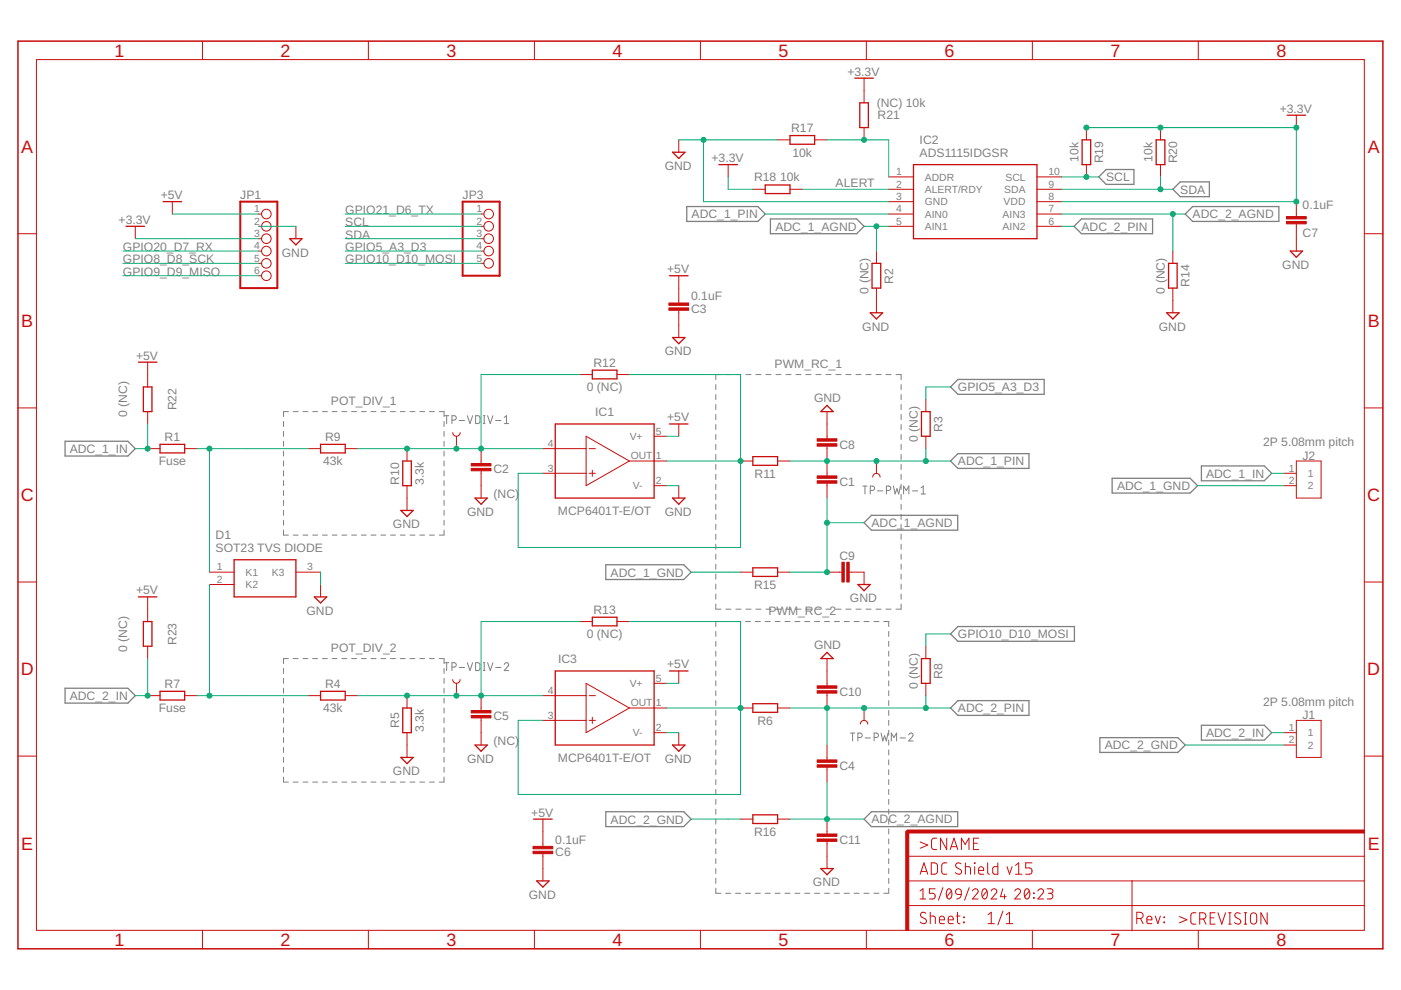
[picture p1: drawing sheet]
<svg xmlns="http://www.w3.org/2000/svg" width="297mm" height="210mm" viewBox="0 0 297 210" stroke-linecap="round" stroke-linejoin="round" font-family="sans-serif">
<g fill="none" stroke="#808080" stroke-width=".21">
<path d="M152.9 79.4h-1.1v1.1M153.9 79.4h1.1M156 79.4h1.1M158.1 79.4h1.1M160.3 79.4h1.1M162.4 79.4h1.1M164.5 79.4h1.1M166.6 79.4h1.1M168.7 79.4h1.1M170.9 79.4h1.1M173 79.4h1.1M175.1 79.4h1.1"/>
<path d="M177.2 79.4h1.1M179.3 79.4h1.1M181.5 79.4h1.1M183.6 79.4h1.1M185.7 79.4h1.1M187.8 79.4h1.1M190 79.4h1.1v1.1M60.1 89.4v1M60.1 91.5v1M60.1 93.6v1M60.1 95.7v1M60.1 97.7v1.1"/>
<path d="M60.1 99.8v1.1M61.2 87.3h-1.1v1M62.2 87.3h1M64.2 87.3h1.1M66.3 87.3h1M68.4 87.3h1M70.4 87.3h1.1M72.5 87.3h1M74.5 87.3h1.1M76.6 87.3h1M78.7 87.3h1M80.8 87.3h1"/>
<path d="M82.8 87.3h1M84.9 87.3h1M86.9 87.3h1.1M89 87.3h1M91.1 87.3h1M93.1 87.3h1v1M94.1 89.4v1M94.1 91.5v1M94.1 93.6v1M94.1 95.7v1M94.1 97.7v1.1M94.1 99.8v1.1"/>
<path d="M94.2 88.1h1M94.7 88.1v1.7M95.8 89.1h.5a.47 .47 0 0 0 .5-.5 .47 .47 0 0 0-.5-.5h-.5v1.7M97.4 89.2h1.1M99.1 88.1l.6 1.7 .5-1.7M100.8 88.1l.7 .1 .2 .2v1.1l-.2 .3h-.7zM102.5 88.1h.3M102.5 89.8h.3M102.7 88.1v1.7M103.4 88.1l.5 1.7 .6-1.7M105.1 89.2h1.1M106.9 89.8h.9"/>
<path d="M106.9 88.5l.5-.4v1.7M151.8 81.5v1.1M151.8 83.7v1M151.8 85.8v1M151.8 87.9v1.1M151.8 90v1.1M151.8 92.1v1.1M151.8 94.2v1.1M151.8 96.4v1M151.8 98.5v1M191.1 81.5v1.1M191.1 83.7v1"/>
<path d="M191.1 85.8v1M191.1 87.9v1.1M191.1 90v1.1M191.1 92.1v1.1M191.1 94.2v1.1M191.1 96.4v1M191.1 98.5v1M60.1 101.9v1.1M60.1 104v1.1M60.1 106.1v1.1M60.1 108.2v1.1M60.1 110.3v1.1"/>
<path d="M60.1 112.4v1.1h1.1M62.2 113.5h1M64.2 113.5h1.1M66.3 113.5h1M68.4 113.5h1M70.4 113.5h1.1M72.5 113.5h1M74.5 113.5h1.1M76.6 113.5h1M78.7 113.5h1M80.8 113.5h1M82.8 113.5h1"/>
<path d="M84.9 113.5h1M86.9 113.5h1.1M89 113.5h1M91.1 113.5h1M94.1 101.9v1.1M94.1 104v1.1M94.1 106.1v1.1M94.1 108.2v1.1M94.1 110.3v1.1M94.1 112.4v1.1h-1M151.8 100.6v1.1M151.8 102.7v1.1"/>
<path d="M151.8 104.8v1.1M151.8 106.9v1.1M151.8 109v1.1M151.8 111.1v1.1M151.8 113.3v1.1M151.8 115.4v1.1M151.8 117.5v1.1M151.8 119.6v1.1M182.9 103.1h1M183.4 103.1v1.6M184.5 104h.5a.47 .47 0 0 0 .4-.5 .47 .47 0 0 0-.4-.4h-.5v1.6M186.1 104.1h1.1"/>
<path d="M187.9 104h.5a.47 .47 0 0 0 .5-.5 .47 .47 0 0 0-.5-.4h-.5v1.6M189.4 103.1l.4 1.6 .4-1.1 .3 1.1 .4-1.6M191.1 100.6v1.1M191.1 102.7v1.1M191.1 104.8v1.1M191.1 106.9v1.1M191.1 109v1.1M191.1 111.1v1.1M191.1 113.3v1.1M191.1 115.4v1.1M191.1 117.5v1.1M191.1 119.6v1.1"/>
<path d="M191.6 104.7v-1.6l.6 .9 .5-.9v1.6M193.5 104.1h1.1M195.3 103.4l.4-.3v1.6M195.3 104.7h.9M61.2 139.6h-1.1v1.1M62.2 139.6h1M64.2 139.6h1.1M66.3 139.6h1M68.4 139.6h1M70.4 139.6h1.1M72.5 139.6h1M74.5 139.6h1.1"/>
<path d="M76.6 139.6h1M78.7 139.6h1M80.8 139.6h1M82.8 139.6h1M84.9 139.6h1M86.9 139.6h1.1M89 139.6h1M91.1 139.6h1M93.1 139.6h1v1.1M151.8 121.7v1.1M151.8 123.8v1.1M151.8 126v1"/>
<path d="M151.8 128.1v1.1h1.1M151.8 133.9v1M151.8 136v1M151.8 138.1v1M152.8 131.8h-1v1M153.9 131.8h1M153.9 129.2h1.1M156 131.8h1M156 129.2h1.1M158.1 131.8h1M158.1 129.2h1.1M160.1 131.8h1.1"/>
<path d="M160.3 129.2h1.1M162.2 131.8h1.1M162.4 129.2h1.1M164.3 131.8h1.1M164.5 129.2h1.1M166.4 131.8h1.1M166.6 129.2h1.1M168.5 131.8h1.1M168.7 129.2h1.1M170.6 131.8h1.1M170.9 129.2h1.1M172.7 131.8h1.1"/>
<path d="M173 129.2h1.1M174.8 131.8h1.1M175.1 129.2h1.1M176.9 131.8h1.1M177.2 129.2h1.1M179 131.8h1.1M179.3 129.2h1.1M181.1 131.8h1.1M181.5 129.2h1.1M183.2 131.8h1.1M183.6 129.2h1.1M185.3 131.8h1.1"/>
<path d="M185.7 129.2h1.1M187.4 131.8h1v1M187.8 129.2h1.1M188.4 133.9v1M188.4 136v1M188.4 138.1v1M191.1 121.7v1.1M191.1 123.8v1.1M191.1 126v1M191.1 128.1v1.1h-1.1M60.1 141.7v1.1M60.1 143.8v1.1"/>
<path d="M60.1 145.9v1.1M60.1 148v1.1M60.1 150.1v1.1M60.1 152.2v1.1M60.1 154.3v1.1M60.1 156.4v1.1M60.1 158.5v1.1M94.1 141.7v1.1M94.1 143.8v1.1M94.1 145.9v1.1M94.1 148v1.1M94.1 150.1v1.1"/>
<path d="M94.1 152.2v1.1M94.1 154.3v1.1M94.1 156.4v1.1M94.1 158.5v1.1M94.2 140.5h1M94.7 140.5v1.7M95.8 141.4h.5a.47 .47 0 0 0 .5-.4 .47 .47 0 0 0-.5-.5h-.5v1.7M97.4 141.5h1.1M99.1 140.5l.6 1.7 .5-1.7M100.8 140.5h.7l.2 .3v1.1l-.2 .2-.7 .1zM102.5 140.5h.3M102.5 142.2h.3"/>
<path d="M102.7 140.5v1.7M103.4 140.5l.5 1.7 .6-1.7M105.1 141.5h1.1M106.9 140.9a.46 .46 0 0 1 .7-.4 .46 .46 0 0 1 .1 .7l-.8 1h.9M151.8 140.2v1M151.8 142.3v1M151.8 144.4v1M151.8 146.5v1M151.8 148.5v1.1M151.8 150.6v1.1M151.8 152.7v1.1M151.8 154.8v1.1"/>
<path d="M151.8 156.9v1.1M151.8 159v1.1M180.3 155.4h.9M180.8 155.4v1.7M181.9 156.4h.5a.47 .47 0 0 0 .4-.5 .47 .47 0 0 0-.4-.5h-.5v1.7M183.4 156.5h1.2M185.3 156.4h.5a.47 .47 0 0 0 .5-.5 .47 .47 0 0 0-.5-.5h-.5v1.7M186.8 155.4l.4 1.7 .3-1.1 .4 1.1 .4-1.7M188.4 140.2v1M188.4 142.3v1M188.4 144.4v1M188.4 146.5v1"/>
<path d="M188.4 148.5v1.1M188.4 150.6v1.1M188.4 152.7v1.1M188.4 154.8v1.1M188.4 156.9v1.1M188.4 159v1.1M189 157.1v-1.7l.5 1 .6-1v1.7M190.9 156.5h1.1M192.7 155.8a.46 .46 0 0 1 .6-.3 .46 .46 0 0 1 .2 .7l-.8 .9h.9M60.1 160.6v1M60.1 162.7v1M60.1 164.8v1h1.1"/>
<path d="M62.2 165.8h1M64.2 165.8h1.1M66.3 165.8h1M68.4 165.8h1M70.4 165.8h1.1M72.5 165.8h1M74.5 165.8h1.1M76.6 165.8h1M78.7 165.8h1M80.8 165.8h1M82.8 165.8h1M84.9 165.8h1"/>
<path d="M86.9 165.8h1.1M89 165.8h1M91.1 165.8h1M94.1 160.6v1M94.1 162.7v1M94.1 164.8v1h-1M151.8 161.1v1.1M151.8 163.2v1.1M151.8 165.3v1M151.8 167.4v1M151.8 169.5v1M151.8 171.6v1"/>
<path d="M151.8 173.7v1M151.8 175.8v1M151.8 177.9v1M151.8 180v1M188.4 161.1v1.1M188.4 163.2v1.1M188.4 165.3v1M188.4 167.4v1M188.4 169.5v1M188.4 171.6v1M188.4 173.7v1M188.4 175.8v1"/>
<path d="M188.4 177.9v1M188.4 180v1M151.8 182.1v1M151.8 184.1v1.1M151.8 186.2v1.1M151.8 188.3v1.1h1M153.9 189.4h1M156 189.4h1M158.1 189.4h1M160.1 189.4h1.1M162.2 189.4h1.1M164.3 189.4h1.1"/>
<path d="M166.4 189.4h1.1M168.5 189.4h1.1M170.6 189.4h1.1M172.7 189.4h1.1M174.8 189.4h1.1M176.9 189.4h1.1M179 189.4h1.1M181.1 189.4h1.1M183.2 189.4h1.1M185.3 189.4h1.1M188.4 182.1v1M188.4 184.1v1.1"/>
<path d="M188.4 186.2v1.1M188.4 188.3v1.1h-1"/>
</g>
<g fill="none" stroke="#808080" stroke-width=".28">
<path d="M233 37.5l1.5-1.6h5.9v3.2h-5.9zM145.6 43.8h15.1l1.5 1.6-1.5 1.5h-15.1zM163.3 46.4h18.3l1.6 1.6-1.6 1.6h-18.3zM227.7 48l1.6-1.6h15.1v3.2h-15.1zM248.7 40.1l1.5-1.5h6.2v3.1h-6.2zM252.9 43.8h18.2v3.1h-18.2l-1.6-1.5zM13.8 93.6h13.3l1.6 1.5-1.6 1.6h-13.3zM201.5 97.7l1.6-1.5h15.1v3.1h-15.1zM203.1 80.5h18.3v3.1h-18.3l-1.6-1.6zM254.7 98.8h13.4l1.5 1.6-1.5 1.5h-13.4zM128.4 119.7h16.6l1.5 1.6-1.5 1.6h-16.6zM183.2 110.8l1.6-1.5h18.3v3.1h-18.3z"/>
<path d="M235.8 101.4h16.5l1.6 1.6-1.6 1.5h-16.5zM201.5 134.4l1.6-1.6h24.7v3.2h-24.7zM13.8 145.9h13.3l1.6 1.6-1.6 1.6h-13.3zM201.5 150.1l1.6-1.6h15.1v3.2h-15.1zM233.2 156.4h16.5l1.6 1.6-1.6 1.5h-16.5zM254.7 153.8h13.4l1.5 1.5-1.5 1.6h-13.4zM128.4 172.1h16.6l1.5 1.6-1.5 1.6h-16.6zM183.2 173.7l1.6-1.6h18.3v3.2h-18.3z"/>
</g>
<path d="M50.9 42.8h7.9v18.3h-7.9zM98.1 42.8h7.8v15.7h-7.8z" fill="none" stroke="#c90d0c" stroke-width=".42"/>
<g fill="none" stroke="#c90d0c" stroke-width=".21">
<path d="M7.7 12.6h281.6v184.7h-281.6zM42.9 8.7v3.9M78.1 8.7v3.9M113.3 8.7v3.9M148.5 8.7v3.9M183.2 16.6v5.2M183.7 8.7v3.9M218.9 8.7v3.9M254.1 8.7v3.9M143.9 29.7v2.6M154.4 34.9v2.6M164.9 29.7h2.6"/>
<path d="M172.7 29.7h2.6M183.2 27.1v2.6M188.4 37.5h5.3M219.9 37.5h5.2M230.3 27.1v2.6M230.3 34.9v2.6M246 27.1v2.6M246 34.9v2.6M274.8 24.4v2.7M3.8 49.6h3.9M28.7 48v2.6M36.5 42.8v2.6"/>
<path d="M54.9 45.4h.6M54.9 48h.6M54.9 50.6h.6M54.9 53.2h.6M54.9 55.8h.6M54.9 58.5h.6M62.7 48v2.6M102 45.4h.6M102 48h.6M102 50.6h.6M102 53.2h.6M102 55.8h.6"/>
<path d="M143.9 58.5v5.7M159.6 40.1h2.6M167.5 40.1h2.6M185.8 53.2v2.6M188.4 45.4h5.3M188.4 48h5.3M188.4 40.1h5.3M188.4 42.8h5.3M219.9 45.4h5.2M219.9 48h5.2M219.9 40.1h5.2M219.9 42.8h5.2"/>
<path d="M248.7 53.2v2.6M274.8 42.8v3.1M274.8 47.5v5.7M289.3 49.6h3.9M31.3 76.8v5.2M123 79.4h2.6M130.8 79.4h2.6M143.9 65.8v5.8M185.8 61.1v5.2M248.7 61.1v5.2M3.8 86.5h3.9M31.3 95.1h2.6"/>
<path d="M31.3 87.3v2.6M39.2 95.1h2.6M65.3 95.1h2.7M73.2 95.1h2.6M86.3 95.1v2.6M96 91.7a.78 .78 0 0 0 .8 .8 .78 .78 0 0 0 .8-.8M96.8 92.5v2.6M102 95.1v3.2M102 99.8v5.8M115.1 95.1h9.2M124.3 92.5l9.1 5.2-9.1 5.3zM124.9 95.1h1.3"/>
<path d="M125.6 99.7v1.3M133.4 97.7h7.9M138.7 92.5h2.6M143.9 89.9v2.6M157 97.7h2.6M164.9 97.7h2.6M175.3 87.3v5.7M175.3 94.6v6.3M185.8 97.7v2.7M196.3 84.6v2.7M196.3 92.5v2.6M274.8 97.7h5.3v7.9h-5.3z"/>
<path d="M289.3 86.5h3.9M86.3 103v5.2M115.1 100.4h9.2M124.9 100.4h1.3M138.7 103h2.6M143.9 103v2.6M175.3 102.4v3.2M185 101.2a.78 .78 0 0 1 .8-.8 .78 .78 0 0 1 .8 .8M272.2 100.4h2.6M272.2 103h2.6M3.8 123.4h3.9M31.3 126.6v5.2"/>
<path d="M31.3 137v2.6M44.4 121.3h5.2M44.4 123.9h5.2M62.7 121.3h5.3M68 123.9v2.7M123 131.8h2.6M130.8 131.8h2.6M157 121.3h2.6M164.9 121.3h2.6M175.3 139.6v5.8M175.3 121.3h3.2M180.1 121.3h3.1v2.6"/>
<path d="M196.3 137v2.6M289.3 123.4h3.9M31.3 147.5h2.6M39.2 147.5h2.6M65.3 147.5h2.7M73.2 147.5h2.6M86.3 147.5v2.6M86.3 155.3v5.3M96 144.1a.78 .78 0 0 0 .8 .8 .78 .78 0 0 0 .8-.8M96.8 144.9v2.6M102 147.5v3.1M102 152.2v5.8"/>
<path d="M115.1 152.7h9.2M115.1 147.5h9.2M124.3 144.9l9.1 5.2-9.1 5.2zM124.9 152.7h1.3M124.9 147.5h1.3M125.6 152.1v1.3M133.4 150.1h7.9M138.7 155.3h2.6M138.7 144.9h2.6M143.9 142.3v2.6M143.9 155.3v2.7M157 150.1h2.6"/>
<path d="M164.9 150.1h2.6M175.3 147v3.1M175.3 158v3.1M182.4 153.5a.78 .78 0 0 1 .8-.8 .78 .78 0 0 1 .8 .8M183.2 150.1v2.6M196.3 144.9v2.6M272.2 155.3h2.6M272.2 158h2.6M274.8 152.7h5.3v7.9h-5.3zM3.8 160.3h3.9M115.1 173.7v5.8M157 173.7h2.6"/>
<path d="M164.9 173.7h2.6M175.3 162.7v3.1M175.3 173.7v3.1M175.3 178.4v5.7M195.1 178.5l1.6 .7-1.6 .7M198.6 177.7l-.8 .1-.3 .4 .1 1.7 .5 .2h.5M200.7 177.7v2.4l-1.3-2.4v2.4M201.7 179.5h1.2M206.4 178.8h.8M207.5 177.7h-1.1v2.4h1.1M289.3 160.3h3.9M42.9 197.3v3.9"/>
<path d="M78.1 197.3v3.9M113.3 197.3v3.9M115.1 181v5.8M148.5 197.3v3.9M183.7 197.3v3.9M192.4 192h96.9M192.4 186.8h96.9M192.4 181.5h96.9M195.1 188.9l.6-.5v2.2M195.1 190.6h1.2M195.1 185.4l.8-2.5 .8 2.5M195.3 184.8h1.2"/>
<path d="M196.3 193.6a.6 .6 0 0 0-.9-.1 .6 .6 0 0 0 0 .9l.8 .4a.6 .6 0 0 1 0 .9 .6 .6 0 0 1-.9 0l-.2-.2M197.2 194.2l1 .2 .1 1.4M197.2 193.4v2.4M197.4 182.9l.9 .1 .5 .4v1.5l-.5 .4-.9 .1zM198.3 188.4h-1.2v1h.7a.61 .61 0 0 1 .5 .6 .61 .61 0 0 1-.5 .6h-.7M199.2 195h1a.56 .56 0 0 0-.3-.7 .56 .56 0 0 0-.7 .5l.1 .9 .9 .1M199.9 188.2l-.9 2.7M200.7 182.9l-.7 .1-.3 .5 .1 1.6 .2 .2 .7 .1M200.9 188.6l.1-.1a.91 .91 0 0 1 .8 1.3 .61 .61 0 0 1-.6 .8 .61 .61 0 0 1-.6-.8v-.5zM201 195h1.1a.56 .56 0 0 0-.4-.7 .56 .56 0 0 0-.7 .5l.1 .9 1 .1M201.5 180.1l.8-2.4 .8 2.4M201.7 188.9l-1 1.2"/>
<path d="M202.7 188.7a.61 .61 0 0 1 .7-.2 .61 .61 0 0 1 .4 .5v.7h-.7a.59 .59 0 0 1-.4-1zM202.7 194.2h.8M203 193.4v2.2l.5 .2M203.8 183.2a.6 .6 0 0 0-1-.2 .6 .6 0 0 0 .1 1l.7 .4a.6 .6 0 0 1 .1 .9 .6 .6 0 0 1-.9-.1l-.3-.2M203.8 189.7l-.3 .6-.7 .3M203.8 180.1v-2.4l.8 1.3 .8-1.3v2.4M204.3 194.4l.1 .2zM204.3 195.5l.1 .1zM204.7 183.7l.9 .2 .2 1.5M204.7 182.9v2.5M205.5 188.2l-1 2.7M206.2 188.9a.59 .59 0 0 1 .8-.5 .59 .59 0 0 1 .2 1l-1 1.2h1.2"/>
<path d="M206.6 182.9l.1 .2zM206.7 183.7v1.7M207.5 184.6h1.1a.56 .56 0 0 0-.4-.8 .56 .56 0 0 0-.7 .5l.1 1 1 .1M208.4 188.6l.2-.1a.91 .91 0 0 1 .7 1.3 .61 .61 0 0 1-.5 .8 .61 .61 0 0 1-.6-.8v-.5zM209.3 188.9l-1 1.2M209.4 182.9v2.2l.4 .3M209.5 194l.7-.6v2.4M209.5 195.8h1.3M210.1 188.9a.59 .59 0 0 1 .9-.5 .59 .59 0 0 1 .2 1l-1.1 1.2h1.2M211.6 182.9v2.5l-.9-.1-.2-.3v-1l.4-.3h.7M212.6 188.4l-.5 1.7h1.2M212.6 193.2l-1 2.9"/>
<path d="M213 189.7v.9M213.4 195.8h1.3M213.4 194l.6-.6v2.4M213.5 183.7l.5 1.7 .6-1.7M215.2 188.9a.6 .6 0 0 1 .8-.5 .6 .6 0 0 1 .2 1l-1 1.2h1.2M215.3 185.4h1.4M215.3 183.5l.7-.6v2.5M217.4 188.6l.2-.1a.93 .93 0 0 1 .7 1.3 .61 .61 0 0 1-.5 .8 .61 .61 0 0 1-.6-.8v-.5zM218.2 188.9l-.9 1.2M218.8 182.9h-1.3v1.1h.8a.68 .68 0 0 1 .5 .7 .68 .68 0 0 1-.5 .7h-.8M218.9 197.3v3.9M219.1 189.3l.2 .2z"/>
<path d="M219.1 190.3l.2 .1zM220 188.9a.6 .6 0 0 1 .9-.5 .6 .6 0 0 1 .2 1l-1.1 1.2h1.3M222 188.4h.8a.48 .48 0 0 1 .5 .5 .48 .48 0 0 1-.5 .5h-.5M222.6 189.4a.6 .6 0 0 1 .6 .6 .6 .6 0 0 1-.6 .6h-.6M240 186.8v10.6M241 194.8h.7a.67 .67 0 0 0 .7-.7 .67 .67 0 0 0-.7-.7h-.7v2.4M241.8 194.8l.6 1M243.2 195h1a.56 .56 0 0 0-.3-.7 .56 .56 0 0 0-.7 .5l.1 .9 .9 .1M244.9 194.2l.6 1.6 .5-1.6M246.8 195.5l.1 .1zM246.8 194.4l.1 .2zM250.1 194.3l1.6 .7-1.6 .7"/>
<path d="M253.6 193.5l-.8 .1-.3 .5 .1 1.6 .3 .2h.7M254.1 197.3v3.9M254.4 194.9h.6a.67 .67 0 0 0 .7-.7 .67 .67 0 0 0-.7-.7h-.6v2.4M255.2 194.9l.5 1M256.6 194.6h.8M257.6 193.5h-1v2.4h1M258.2 193.5l.8 2.4 .8-2.4M260.5 195.9h.5M260.5 193.5h.5M260.8 193.5v2.4M263 193.7a.6 .6 0 0 0-1-.1 .6 .6 0 0 0 .1 .9l.7 .4a.6 .6 0 0 1 .1 .9 .6 .6 0 0 1-.9 0l-.3-.2M263.8 195.9h.5"/>
<path d="M263.8 193.5h.5M264.1 193.5v2.4M265.2 193.8a.67 .67 0 0 1 .8-.2 .67 .67 0 0 1 .4 .6v1.1a.67 .67 0 0 1-.6 .6 .67 .67 0 0 1-.7-.6zM268.7 193.5v2.4l-1.4-2.4v2.4"/>
<circle cx="56.5" cy="58.5" r="1.02"/>
<circle cx="56.5" cy="45.4" r="1.02"/>
<circle cx="56.5" cy="50.6" r="1.02"/>
<circle cx="56.5" cy="53.2" r="1.02"/>
<circle cx="56.5" cy="48" r="1.02"/>
<circle cx="56.5" cy="55.8" r="1.02"/>
<circle cx="103.6" cy="50.6" r="1.02"/>
<circle cx="103.6" cy="55.8" r="1.02"/>
<circle cx="103.6" cy="45.4" r="1.02"/>
<circle cx="103.6" cy="53.2" r="1.02"/>
<circle cx="103.6" cy="48" r="1.02"/>
</g>
<g fill="none" stroke="#c90d0c" stroke-width=".28">
<path d="M181.2 16.6h4M142.6 32.3h2.6l-1.3 1.3zM152.4 34.9h4M162.2 39.2h5.3v1.8h-5.3zM167.5 28.7h5.2v1.9h-5.2zM182.3 21.8h1.8v5.3h-1.8zM193.7 34.9h26.2v15.7h-26.2zM229.4 29.7h1.8v5.2h-1.8zM245.1 29.7h1.9v5.2h-1.9zM272.9 24.4h3.9M26.7 48h3.9M34.6 42.8h3.9"/>
<path d="M61.4 50.6h2.6l-1.3 1.3zM141.9 58.5h4M184.9 55.8h1.8v5.3h-1.8zM247.8 55.8h1.8v5.3h-1.8zM273.6 53.2h2.6l-1.4 1.3zM29.3 76.8h4M125.6 78.5h5.2v1.8h-5.2zM142.6 71.6h2.6l-1.3 1.3zM184.5 66.3h2.6l-1.3 1.3zM247.4 66.3h2.6l-1.3 1.3zM30.4 82h1.8v5.3h-1.8zM33.9 94.2h5.3v1.8h-5.3z"/>
<path d="M68 94.2h5.2v1.8h-5.2zM85.4 97.7h1.8v5.3h-1.8zM117.7 89.9h21v15.7h-21zM141.9 89.9h4M159.6 96.8h5.3v1.9h-5.3zM175.3 86l1.4 1.3h-2.7zM195.4 87.3h1.8v5.2h-1.8zM49.6 118.7h13.1v7.9h-13.1zM85 108.2h2.6l-1.3 1.3zM100.7 105.6h2.6l-1.3 1.3zM142.6 105.6h2.6l-1.3 1.3zM29.3 126.6h4"/>
<path d="M30.4 131.8h1.8v5.2h-1.8zM66.7 126.6h2.6l-1.3 1.2zM125.6 130.9h5.2v1.8h-5.2zM159.6 120.4h5.3v1.8h-5.3zM175.3 138.3l1.4 1.3h-2.7zM181.9 123.9h2.6l-1.3 1.3zM195.4 139.6h1.8v5.3h-1.8zM33.9 146.6h5.3v1.8h-5.3zM68 146.6h5.2v1.8h-5.2zM85.4 150.1h1.8v5.2h-1.8zM100.7 158h2.6l-1.3 1.3zM117.7 142.3h21v15.7h-21z"/>
<path d="M141.9 142.3h4M142.6 158h2.6l-1.3 1.3zM159.6 149.2h5.3v1.8h-5.3zM85 160.6h2.6l-1.3 1.3zM113.1 173.7h4M159.6 172.8h5.3v1.8h-5.3zM113.8 186.8h2.6l-1.3 1.3zM174 184.1h2.7l-1.4 1.4z"/>
</g>
<g fill="#c90d0c" stroke="#c90d0c" stroke-width=".21">
<path d="M192 176.3h.7v21h-.7z"/>
<path d="M192.4 176h96.9v.6h-96.9z"/>
<path d="M173.2 101.9h4.2v.5h-4.2z"/>
<path d="M173.2 100.9h4.2v.5h-4.2z"/>
<path d="M99.9 99.3h4.2v.5h-4.2z"/>
<path d="M99.9 98.3h4.2v.5h-4.2z"/>
<path d="M141.8 65.3h4.2v.5h-4.2z"/>
<path d="M141.8 64.2h4.2v.5h-4.2z"/>
<path d="M173.2 162.2h4.2v.5h-4.2z"/>
<path d="M173.2 161.1h4.2v.5h-4.2z"/>
<path d="M99.9 151.7h4.2v.5h-4.2z"/>
<path d="M99.9 150.6h4.2v.6h-4.2z"/>
<path d="M113 180.5h4.2v.5h-4.2z"/>
<path d="M113 179.5h4.2v.5h-4.2z"/>
<path d="M272.8 46.9h4.1v.6h-4.1z"/>
<path d="M272.8 45.9h4.1v.5h-4.1z"/>
<path d="M173.2 94.1h4.2v.5h-4.2z"/>
<path d="M173.2 93h4.2v.5h-4.2z"/>
<path d="M179.5 119.2h.5v4.2h-.5z"/>
<path d="M178.5 119.2h.5v4.2h-.5z"/>
<path d="M173.2 146.5h4.2v.5h-4.2z"/>
<path d="M173.2 145.4h4.2v.5h-4.2z"/>
<path d="M173.2 177.9h4.2v.5h-4.2z"/>
<path d="M173.2 176.8h4.2v.5h-4.2z"/>
</g>
<path d="M193.7 176.3h-1.3v1.3" fill="none" stroke="#c90d0c" stroke-width=".63"/>
<path d="M3.8 8.7h289.4v192.5h-289.4z" fill="none" stroke="#c90d0c" stroke-width=".32"/>
<g fill="none" stroke="#0dab76" stroke-width=".21">
<path d="M143.9 29.7h21M149.2 29.7v13.1h39.2M154.4 37.5v2.6h5.2M175.3 29.7h13.1v7.8M225.1 37.5h7.9M230.3 27.1h44.5v15.7h-49.7M246 37.5v2.6M26.1 55.8h28.8M26.1 58.5h28.8M26.1 53.2h28.8M28.7 50.6h26.2M36.5 45.4h18.4"/>
<path d="M54.9 48h7.8M73.2 48h28.8M73.2 55.8h28.8M73.2 53.2h28.8M73.2 45.4h28.8M73.2 50.6h28.8M162.2 45.4h26.2M170.1 40.1h18.3M183.2 48h5.2M185.8 48v5.2M225.1 48h2.6M225.1 45.4h26.2"/>
<path d="M225.1 40.1h23.6M248.7 45.4v7.8M123 79.4h-21v15.7M133.4 79.4h23.6v36.7h-47.1v-15.7h5.2M31.3 89.9v5.2h-2.6M41.8 95.1h23.5M44.4 95.1v26.2M75.8 95.1h39.3M141.3 97.7h15.7M141.3 92.5h2.6M167.5 97.7h34M196.3 95.1v2.6"/>
<path d="M201.5 82h-5.2v2.6M141.3 103h2.6M175.3 105.6v15.7h-7.8M175.3 110.8h7.9M253.9 103h18.3M269.6 100.4h2.6M31.3 139.6v7.9h-2.6M44.4 123.9v23.6M68 121.3v2.6M123 131.8h-21v15.7M133.4 131.8h23.6v36.6h-47.1v-15.7h5.2M146.5 121.3h10.5"/>
<path d="M201.5 134.4h-5.2v2.6M41.8 147.5h23.5M75.8 147.5h39.3M141.3 155.3h2.6M141.3 144.9h2.6M141.3 150.1h15.7M167.5 150.1h34M175.3 150.1v7.9M196.3 147.5v2.6M251.3 158h20.9M269.6 155.3h2.6M146.5 173.7h10.5"/>
<path d="M167.5 173.7h15.7M175.3 165.8v7.9"/>
</g>
<g fill="#0dab76" stroke="#0dab76" stroke-width=".21">
<circle cx="149.2" cy="29.7" r=".53"/>
<circle cx="246" cy="40.1" r=".53"/>
<circle cx="230.3" cy="37.5" r=".53"/>
<circle cx="274.8" cy="27.1" r=".53"/>
<circle cx="246" cy="27.1" r=".53"/>
<circle cx="230.3" cy="27.1" r=".53"/>
<circle cx="274.8" cy="42.8" r=".53"/>
<circle cx="157" cy="97.7" r=".53"/>
<circle cx="44.4" cy="95.1" r=".53"/>
<circle cx="175.3" cy="97.7" r=".53"/>
<circle cx="196.3" cy="97.7" r=".53"/>
<circle cx="185.8" cy="97.7" r=".53"/>
<circle cx="86.3" cy="95.1" r=".53"/>
<circle cx="102" cy="95.1" r=".53"/>
<circle cx="96.8" cy="95.1" r=".53"/>
<circle cx="31.3" cy="95.1" r=".53"/>
<circle cx="157" cy="150.1" r=".53"/>
<circle cx="44.4" cy="147.5" r=".53"/>
<circle cx="86.3" cy="147.5" r=".53"/>
<circle cx="102" cy="147.5" r=".53"/>
<circle cx="96.8" cy="147.5" r=".53"/>
<circle cx="31.3" cy="147.5" r=".53"/>
<circle cx="175.3" cy="150.1" r=".53"/>
<circle cx="196.3" cy="150.1" r=".53"/>
<circle cx="183.2" cy="150.1" r=".53"/>
<circle cx="183.2" cy="29.7" r=".53"/>
<circle cx="185.8" cy="48" r=".53"/>
<circle cx="175.3" cy="121.3" r=".53"/>
<circle cx="175.3" cy="110.8" r=".53"/>
<circle cx="248.7" cy="45.4" r=".53"/>
<circle cx="175.3" cy="173.7" r=".53"/>
</g>
<g font-size="3.8" fill="#c90d0c">
<text x="24.3" y="12">1</text>
<text x="59.5" y="12">2</text>
<text x="94.7" y="12">3</text>
<text x="129.8" y="12">4</text>
<text x="165" y="12">5</text>
<text x="200.2" y="12">6</text>
<text x="235.4" y="12">7</text>
<text x="270.6" y="12">8</text>
<text x="4.5" y="32.4">A</text>
<text x="290" y="32.4">A</text>
<text x="4.5" y="69.4">B</text>
<text x="290" y="69.4">B</text>
<text x="4.4" y="106.3">C</text>
<text x="289.9" y="106.3">C</text>
<text x="4.4" y="143.2">D</text>
<text x="289.9" y="143.2">D</text>
<text x="4.5" y="180.1">E</text>
<text x="290" y="180.1">E</text>
<text x="24.3" y="200.5">1</text>
<text x="59.5" y="200.5">2</text>
<text x="94.7" y="200.5">3</text>
<text x="129.8" y="200.5">4</text>
<text x="165" y="200.5">5</text>
<text x="200.2" y="200.5">6</text>
<text x="235.4" y="200.5">7</text>
<text x="270.6" y="200.5">8</text>
</g>
<g font-size="2.6" fill="#808080">
<text x="179.7" y="16">+3.3V</text>
<text x="185.9" y="22.7">(NC) 10k</text>
<text x="271.3" y="23.9">+3.3V</text>
<text x="167.7" y="28">R17</text>
<text x="186.1" y="25.3">R21</text>
<text x="150.9" y="34.4">+3.3V</text>
<text x="168" y="33.2">10k</text>
<text x="195" y="33.2">ADS1115IDGSR</text>
<text x="195" y="30.6">IC2</text>
<text x="228.6" y="34.4" transform="rotate(-90 228.6 34.4)">10k</text>
<text x="233.9" y="34.6" transform="rotate(-90 233.9 34.6)">R19</text>
<text x="244.3" y="34.4" transform="rotate(-90 244.3 34.4)">10k</text>
<text x="249.6" y="34.6" transform="rotate(-90 249.6 34.6)">R20</text>
<text x="140.9" y="36.1">GND</text>
<text x="159.9" y="38.4">R18</text>
<text x="165.4" y="38.4">10k</text>
<text x="177.2" y="39.6">ALERT</text>
<text x="234.5" y="38.4">SCL</text>
<text x="250.2" y="41.1">SDA</text>
<text x="25.1" y="47.5">+3.3V</text>
<text x="34.1" y="42.2">+5V</text>
<text x="50.9" y="42.1">JP1</text>
<text x="73.2" y="45.4">GPIO21_D6_TX</text>
<text x="73.2" y="48">SCL</text>
<text x="98.1" y="42.1">JP3</text>
<text x="146.6" y="46.3">ADC_1_PIN</text>
<text x="252.9" y="46.3">ADC_2_AGND</text>
<text x="276.2" y="44.3">0.1uF</text>
<text x="26.1" y="53.2">GPIO20_D7_RX</text>
<text x="73.2" y="53.2">GPIO5_A3_D3</text>
<text x="73.2" y="50.6">SDA</text>
<text x="164.4" y="48.9">ADC_1_AGND</text>
<text x="229.3" y="48.9">ADC_2_PIN</text>
<text x="276.2" y="50.3">C7</text>
<text x="26.1" y="58.5">GPIO9_D9_MISO</text>
<text x="26.1" y="55.8">GPIO8_D8_SCK</text>
<text x="59.7" y="54.4">GND</text>
<text x="73.2" y="55.8">GPIO10_D10_MOSI</text>
<text x="141.5" y="57.9">+5V</text>
<text x="271.9" y="57">GND</text>
<text x="146.5" y="63.7">0.1uF</text>
<text x="184.1" y="62.3" transform="rotate(-90 184.1 62.3)">0 (NC)</text>
<text x="189.3" y="60.1" transform="rotate(-90 189.3 60.1)">R2</text>
<text x="247" y="62.3" transform="rotate(-90 247 62.3)">0 (NC)</text>
<text x="252.2" y="60.8" transform="rotate(-90 252.2 60.8)">R14</text>
<text x="146.5" y="66.3">C3</text>
<text x="182.8" y="70.1">GND</text>
<text x="245.7" y="70.1">GND</text>
<text x="28.8" y="76.3">+5V</text>
<text x="125.8" y="77.7">R12</text>
<text x="140.9" y="75.4">GND</text>
<text x="124.4" y="83">0 (NC)</text>
<text x="164.2" y="78.1">PWM_RC_1</text>
<text x="203.1" y="82.9">GPIO5_A3_D3</text>
<text x="27" y="88.4" transform="rotate(-90 27 88.4)">0 (NC)</text>
<text x="37.5" y="87" transform="rotate(-90 37.5 87)">R22</text>
<text x="70.2" y="86">POT_DIV_1</text>
<text x="126.2" y="88.2">IC1</text>
<text x="141.5" y="89.4">+5V</text>
<text x="172.6" y="85.3">GND</text>
<text x="34.9" y="93.4">R1</text>
<text x="68.9" y="93.4">R9</text>
<text x="178" y="95.1">C8</text>
<text x="194.6" y="93.7" transform="rotate(-90 194.6 93.7)">0 (NC)</text>
<text x="199.8" y="91.5" transform="rotate(-90 199.8 91.5)">R3</text>
<text x="267.8" y="94.6">2P 5.08mm pitch</text>
<text x="14.8" y="96">ADC_1_IN</text>
<text x="33.7" y="98.7">Fuse</text>
<text x="68.5" y="98.7">43k</text>
<text x="104.6" y="100.4">C2</text>
<text x="160" y="101.3">R11</text>
<text x="203.1" y="98.7">ADC_1_PIN</text>
<text x="255.7" y="101.3">ADC_1_IN</text>
<text x="276.1" y="97.5">J2</text>
<text x="84.6" y="102.7" transform="rotate(-90 84.6 102.7)">R10</text>
<text x="89.8" y="102.8" transform="rotate(-90 89.8 102.8)">3.3k</text>
<text x="104.6" y="105.6">(NC)</text>
<text x="178" y="103">C1</text>
<text x="236.8" y="103.9">ADC_1_GND</text>
<text x="83.3" y="112">GND</text>
<text x="99" y="109.4">GND</text>
<text x="118.3" y="109.1">MCP6401T-E/OT</text>
<text x="140.9" y="109.4">GND</text>
<text x="184.8" y="111.8">ADC_1_AGND</text>
<text x="45.7" y="117">SOT23 TVS DIODE</text>
<text x="45.7" y="114.4">D1</text>
<text x="178" y="118.7">C9</text>
<text x="129.5" y="122.2">ADC_1_GND</text>
<text x="159.9" y="124.8">R15</text>
<text x="28.8" y="126">+5V</text>
<text x="65" y="130.3">GND</text>
<text x="125.8" y="130.1">R13</text>
<text x="162.9" y="130.5">PWM_RC_2</text>
<text x="180.2" y="127.7">GND</text>
<text x="37.5" y="136.8" transform="rotate(-90 37.5 136.8)">R23</text>
<text x="124.4" y="135.3">0 (NC)</text>
<text x="172.6" y="137.7">GND</text>
<text x="203.1" y="135.3">GPIO10_D10_MOSI</text>
<text x="27" y="138.2" transform="rotate(-90 27 138.2)">0 (NC)</text>
<text x="70.2" y="138.3">POT_DIV_2</text>
<text x="118.3" y="140.5">IC3</text>
<text x="141.5" y="141.7">+5V</text>
<text x="199.8" y="143.9" transform="rotate(-90 199.8 143.9)">R8</text>
<text x="14.8" y="148.4">ADC_2_IN</text>
<text x="34.9" y="145.8">R7</text>
<text x="68.9" y="145.8">R4</text>
<text x="178" y="147.5">C10</text>
<text x="194.6" y="146" transform="rotate(-90 194.6 146)">0 (NC)</text>
<text x="267.8" y="149.6">2P 5.08mm pitch</text>
<text x="33.7" y="151">Fuse</text>
<text x="68.5" y="151">43k</text>
<text x="84.6" y="154.4" transform="rotate(-90 84.6 154.4)">R5</text>
<text x="89.8" y="155.2" transform="rotate(-90 89.8 155.2)">3.3k</text>
<text x="104.6" y="152.7">C5</text>
<text x="160.6" y="153.6">R6</text>
<text x="203.1" y="151">ADC_2_PIN</text>
<text x="276.1" y="152.5">J1</text>
<text x="99" y="161.8">GND</text>
<text x="104.6" y="158">(NC)</text>
<text x="118.3" y="161.5">MCP6401T-E/OT</text>
<text x="140.9" y="161.8">GND</text>
<text x="234.2" y="158.9">ADC_2_GND</text>
<text x="255.7" y="156.3">ADC_2_IN</text>
<text x="83.3" y="164.4">GND</text>
<text x="178" y="163.2">C4</text>
<text x="112.6" y="173.2">+5V</text>
<text x="117.7" y="178.9">0.1uF</text>
<text x="129.5" y="174.6">ADC_2_GND</text>
<text x="159.9" y="177.2">R16</text>
<text x="178" y="178.9">C11</text>
<text x="184.8" y="174.6">ADC_2_AGND</text>
<text x="117.7" y="181.5">C6</text>
<text x="112.1" y="190.6">GND</text>
<text x="172.4" y="188">GND</text>
</g>
<g font-size="2.2" fill="#808080">
<text x="190" y="37.1">1</text>
<text x="190" y="39.8">2</text>
<text x="196.1" y="38.3">ADDR</text>
<text x="196.1" y="40.9">ALERT/RDY</text>
<text x="212.9" y="40.9">SDA</text>
<text x="213.2" y="38.3">SCL</text>
<text x="222.3" y="37.1">10</text>
<text x="222.3" y="39.8">9</text>
<text x="53.9" y="45">1</text>
<text x="53.9" y="47.6">2</text>
<text x="101" y="45">1</text>
<text x="101" y="47.6">2</text>
<text x="190" y="42.4">3</text>
<text x="190" y="45">4</text>
<text x="190" y="47.6">5</text>
<text x="196.1" y="43.5">GND</text>
<text x="196.1" y="46.2">AIN0</text>
<text x="212.6" y="46.2">AIN3</text>
<text x="212.8" y="43.5">VDD</text>
<text x="222.3" y="42.4">8</text>
<text x="222.3" y="45">7</text>
<text x="222.3" y="47.6">6</text>
<text x="53.9" y="50.2">3</text>
<text x="53.9" y="52.9">4</text>
<text x="101" y="50.2">3</text>
<text x="101" y="52.9">4</text>
<text x="196.1" y="48.8">AIN1</text>
<text x="212.6" y="48.8">AIN2</text>
<text x="53.9" y="55.5">5</text>
<text x="53.9" y="58.1">6</text>
<text x="101" y="55.5">5</text>
<text x="116.1" y="94.8">4</text>
<text x="133.5" y="93.3">V+</text>
<text x="139" y="92.1">5</text>
<text x="116.1" y="100">3</text>
<text x="133.7" y="97.2">OUT</text>
<text x="139" y="97.4">1</text>
<text x="273.3" y="100">1</text>
<text x="277.3" y="101.1">1</text>
<text x="134.2" y="103.8">V-</text>
<text x="139" y="102.6">2</text>
<text x="273.3" y="102.6">2</text>
<text x="277.3" y="103.8">2</text>
<text x="46" y="120.9">1</text>
<text x="46" y="123.6">2</text>
<text x="52" y="122.1">K1</text>
<text x="52" y="124.7">K2</text>
<text x="57.6" y="122.1">K3</text>
<text x="65.1" y="120.9">3</text>
<text x="116.1" y="147.1">4</text>
<text x="133.5" y="145.7">V+</text>
<text x="133.7" y="149.6">OUT</text>
<text x="139" y="149.7">1</text>
<text x="139" y="144.5">5</text>
<text x="116.1" y="152.4">3</text>
<text x="139" y="155">2</text>
<text x="273.3" y="155">1</text>
<text x="134.2" y="156.1">V-</text>
<text x="273.3" y="157.6">2</text>
<text x="277.3" y="156.1">1</text>
<text x="277.3" y="158.8">2</text>
</g>
</svg>
